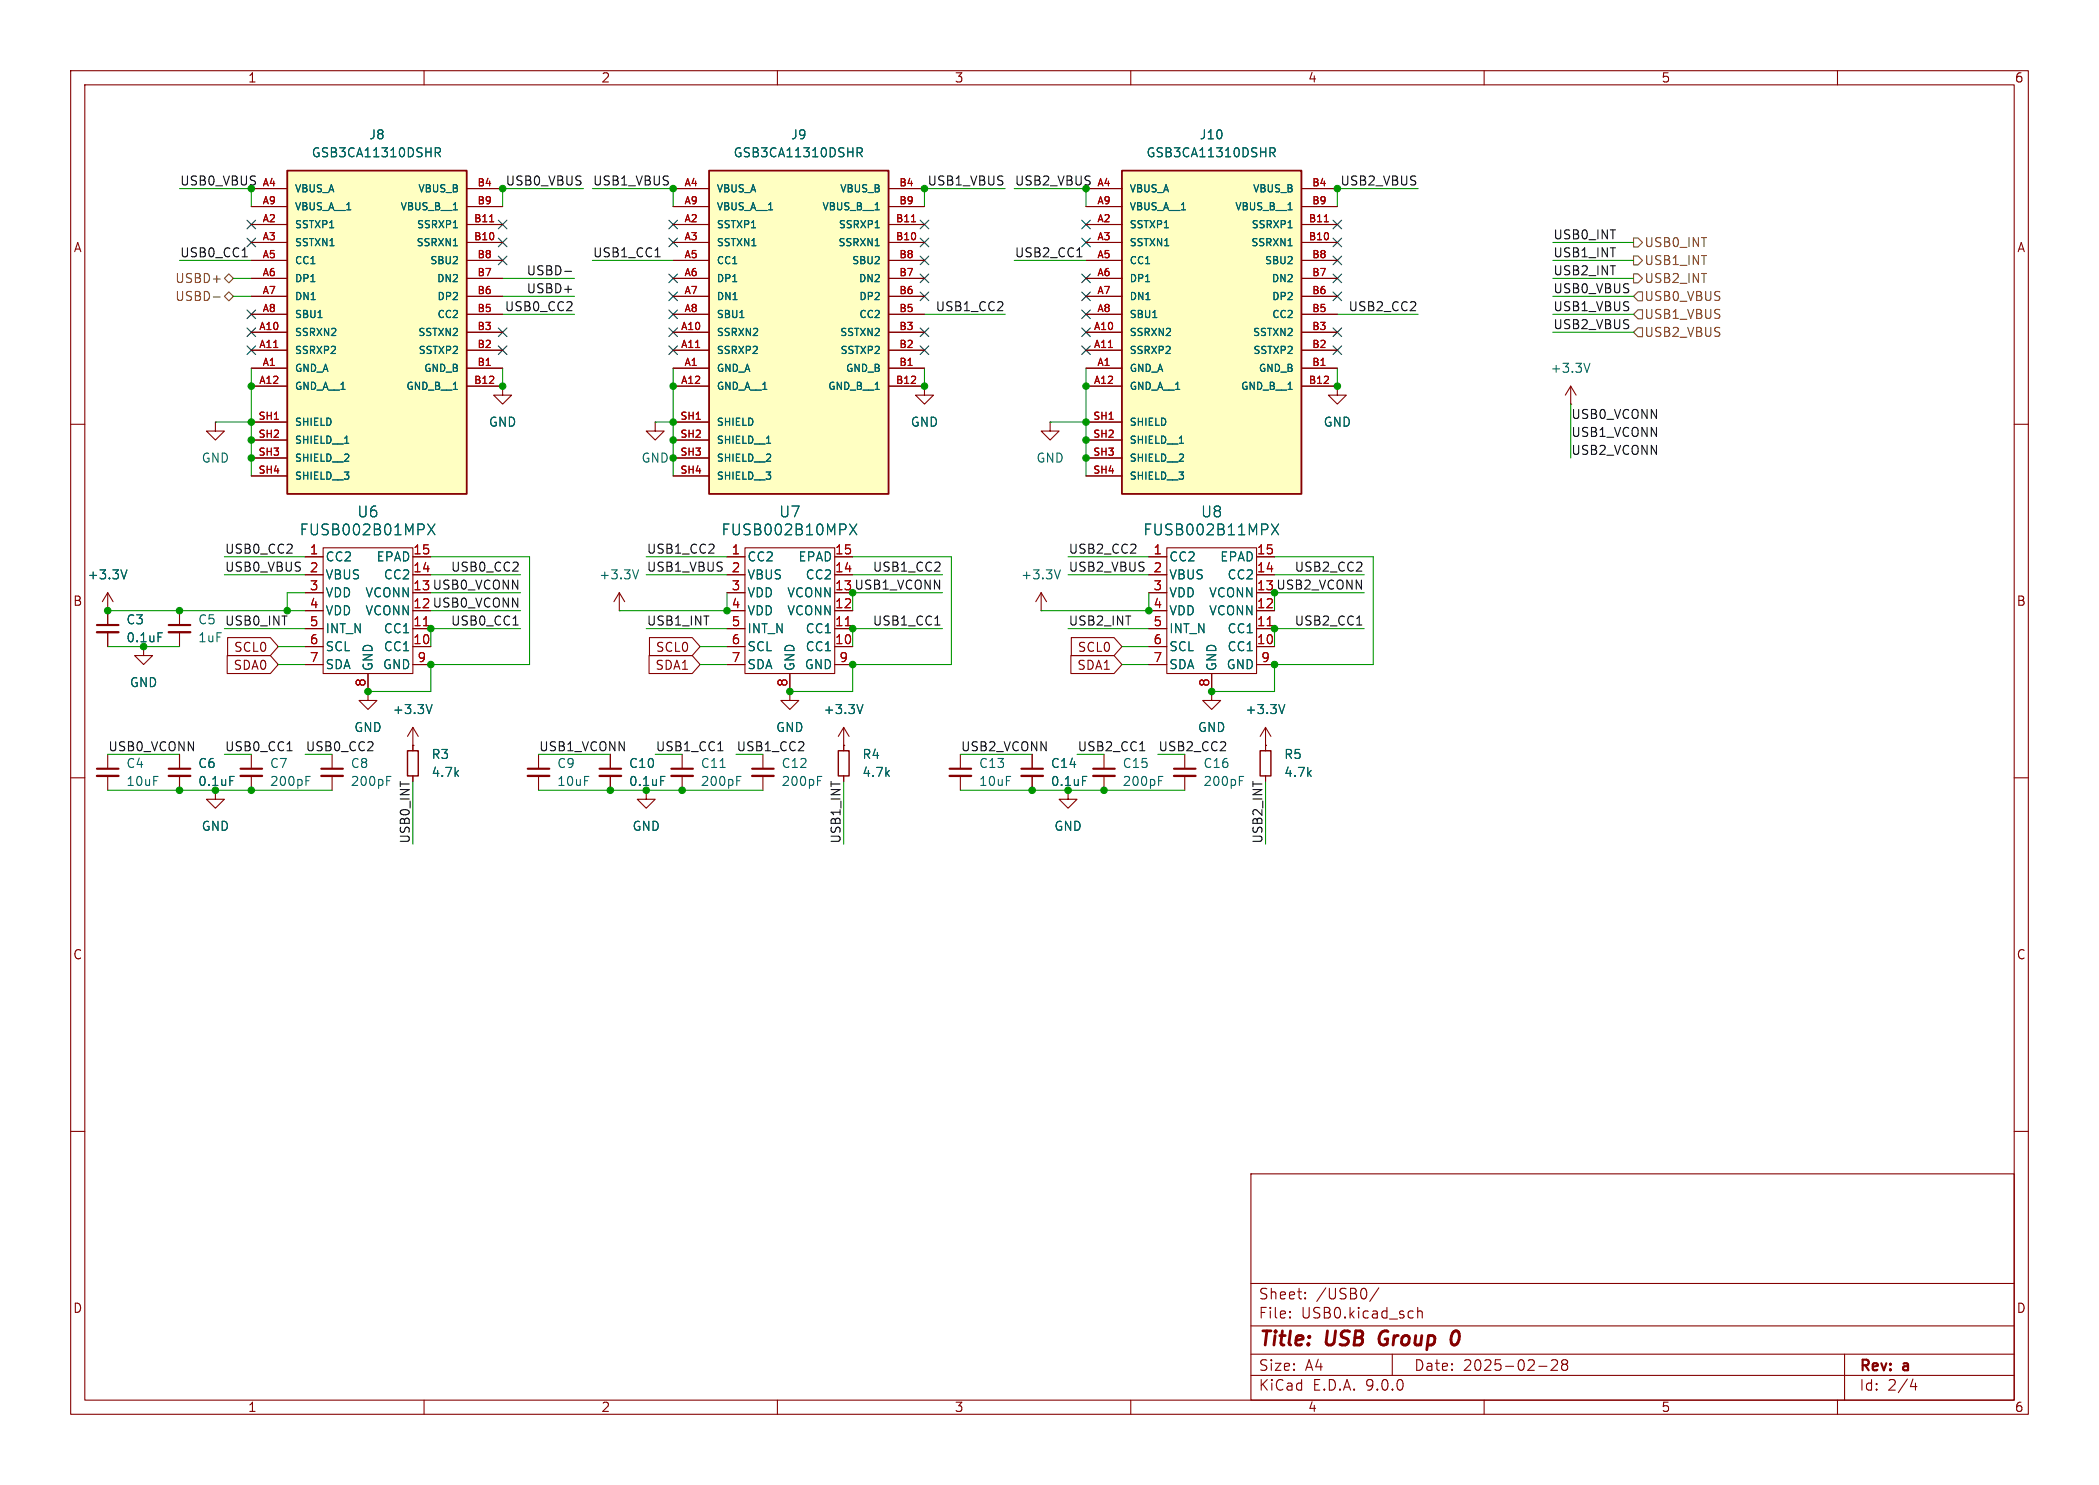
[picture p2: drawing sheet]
<svg xmlns="http://www.w3.org/2000/svg" width="297mm" height="210mm" viewBox="0 0 297 210" stroke-linecap="round" stroke-linejoin="round" font-family="sans-serif">
<g fill="none" stroke="#840000" stroke-width=".15">
<path d="M10 10h277v190h-277zM12 12h273v186h-273zM60 10v2M110 10v2M160 10v2M210 10v2M260 10v2M189.2 54.6v1.3h1.3l-1.3 1.3-1.2-1.3h1.2M189.2 54.6h.1M10 60h2M285 60h2M10 110h2"/>
<path d="M30.5 111.8v1.2h1.2l-1.2 1.3-1.3-1.3h1.3M285 110h2M10 160h2M177 166h108v32h-108zM285 160h2M60 198v2M110 198v2M160 198v2M177 194.5h108M177 191.5h108M177 187.5h108M177 181.5h108"/>
<path d="M182.5 186.3h.1l-.1 .1M182.5 186.3v.1M182.5 185.5v.1M182.5 185.5h.1l-.1 .1M184.7 183.6v.1M184.7 183.6h-.1l.1 .1M184.7 182.8v.1M184.7 182.8h-.1l.1 .1M195.1 182.1l-1.3 2M197 191.5v3M200.6 184.9v1.5M200.6 185.5a.37 .37 0 0 1 .6 .1v.8"/>
<path d="M210 198v2M217.7 193.2h1.2M219.5 192.4l.2-.1 .5 .1a.41 .41 0 0 1 .1 .5l-.8 .9h.9M221.2 192.9h-.1a.31 .31 0 0 1-.1-.4 .31 .31 0 0 1 .2-.2l.5 .1a.31 .31 0 0 1 .1 .3 .31 .31 0 0 1-.3 .2M221.2 192.9l-.2 .3v.5l.2 .1 .5-.1 .1-.2-.1-.4-.2-.2M221.2 192.9h.3M260 198v2M261 191.5v6.5M270.7 195l-.4 1.1h.9M271 195.6v1"/>
</g>
<path d="M195.4 188.5a1.27 1.27 0 0 0 0 1.6M205.4 189a.77 .77 0 0 1 .7-.8l.2 .1a1.41 1.41 0 0 1-.4 1.9 .44 .44 0 0 1-.6-.4" fill="none" stroke="#840000" stroke-width=".4"/>
<path d="M100.3 24.1h25.4v45.8h-25.4z" fill="#ffffc2"/>
<path d="M100.3 24.1h25.4v45.8h-25.4z" fill="none" stroke="#840000" stroke-width=".25"/>
<g fill="none" stroke="#840000" stroke-width=".15">
<path d="M95.2 26.7h5.1M95.2 29.2h5.1M95.2 31.8h5.1M95.2 34.3h5.1M95.2 36.8h5.1M95.2 39.4h5.1M125.7 26.7h5.1M125.7 29.2h5.1M125.7 31.8h5.1M125.7 34.3h5.1M125.7 36.8h5.1M125.7 39.4h5.1"/>
<path d="M95.2 41.9h5.1M95.2 44.5h5.1M95.2 47h5.1M95.2 49.5h5.1M95.2 52.1h5.1M95.2 54.6h5.1M95.2 59.7h5.1M125.7 41.9h5.1M125.7 44.5h5.1M125.7 47h5.1M125.7 49.5h5.1M125.7 52.1h5.1"/>
<path d="M125.7 54.6h5.1M95.2 62.2h5.1M95.2 64.8h5.1M95.2 67.3h5.1M25.4 106.7v2M25.4 109.7v2.1M96.5 106.7v2M96.5 109.7v2.1M119.4 105.4h.1M119.4 102.9l-.8 1.2M119.4 102.9l.7 1.2M119.4 102.9v2.5"/>
</g>
<path d="M121.3 20.9h.5l.2 .2-.1 .4-.6 .1M121.6 21.6l.4 .6M123.8 29.7h.6M123.8 32.2h.6M123.8 34.8h.6M104.7 44.9h.6M108.5 62.7h.5M122.1 99.6l-.4 1.3M32.5 109.8h.6M101.9 108.5h.7M104.3 109.8h.6M104.3 110.4h.4" fill="none" stroke="#006464" stroke-width=".15"/>
<path d="M129 31.4h.6M98.4 49.1h.6" fill="none" stroke="#a90000" stroke-width=".15"/>
<path d="M23.9 108.7h3M95 108.7h3" fill="none" stroke="#840000" stroke-width=".3"/>
<path d="M23.9 109.7h3M95 109.7h3" fill="none" stroke="#840000" stroke-width=".33"/>
<path d="M158.7 24.1h25.4v45.8h-25.4z" fill="#ffffc2"/>
<path d="M158.7 24.1h25.4v45.8h-25.4z" fill="none" stroke="#840000" stroke-width=".25"/>
<g fill="none" stroke="#840000" stroke-width=".15">
<path d="M153.7 26.7h5M153.7 29.2h5M153.7 31.8h5M153.7 34.3h5M153.7 36.8h5M153.7 39.4h5M184.1 26.7h5.1M184.1 29.2h5.1M184.1 31.8h5.1M184.1 34.3h5.1M184.1 36.8h5.1M184.1 39.4h5.1"/>
<path d="M153.7 41.9h5M153.7 44.5h5M153.7 47h5M153.7 49.5h5M153.7 52.1h5M153.7 54.6h5M153.7 59.7h5M184.1 41.9h5.1M184.1 44.5h5.1M184.1 47h5.1M184.1 49.5h5.1M184.1 52.1h5.1"/>
<path d="M184.1 54.6h5.1M102.9 78.7h2.5M105.4 77.5h12.7v17.8h-12.7zM118.1 78.7h2.5M153.7 62.2h5M153.7 64.8h5M153.7 67.3h5M102.9 81.3h2.5M102.9 83.8h2.5M102.9 86.4h2.5M102.9 88.9h2.5M102.9 91.4h2.5"/>
<path d="M102.9 94h2.5M111.8 97.8v1.3h1.2l-1.2 1.2-1.3-1.2h1.3M111.8 97.8h.1M111.8 95.3v2.5M118.1 81.3h2.5M118.1 86.4h2.5M118.1 88.9h2.5M118.1 91.4h2.5M118.1 94h2.5M35.6 106.7v2M35.6 109.7v2.1M119.4 105.4v.8"/>
<path d="M119.4 109.7v.8M146 106.7v2M146 109.7v2.1"/>
</g>
<path d="M179.7 20.9h.5l.2 .2-.1 .4-.6 .1M180 21.6l.4 .6M182.3 29.7h.5M182.3 32.2h.5M182.3 34.8h.5M163.1 44.9h.6M120.2 74.1l1 1.5M121.2 74.1l-1 1.5M166.9 62.7h.6M43.3 109.8h.6M43.3 110.4h.4M153.2 109.8h.6" fill="none" stroke="#006464" stroke-width=".15"/>
<path d="M187.4 31.4h.6M156.8 49.1h.6M119.6 88.5h.7" fill="none" stroke="#a90000" stroke-width=".15"/>
<path d="M34 108.7h3.1M144.5 108.7h3.1" fill="none" stroke="#840000" stroke-width=".3"/>
<path d="M34 109.7h3.1M144.5 109.7h3.1" fill="none" stroke="#840000" stroke-width=".33"/>
<path d="M118.6 106.2h1.5v3.5h-1.5z" fill="none" stroke="#840000" stroke-width=".2"/>
<path d="M40.6 24.1h25.4v45.8h-25.4z" fill="#ffffc2"/>
<path d="M40.6 24.1h25.4v45.8h-25.4z" fill="none" stroke="#840000" stroke-width=".25"/>
<g fill="none" stroke="#840000" stroke-width=".15">
<path d="M35.6 26.7h5M35.6 29.2h5M35.6 31.8h5M35.6 34.3h5M35.6 36.8h5M35.6 39.4h5M66 26.7h5.1M66 29.2h5.1M66 31.8h5.1M66 34.3h5.1M66 36.8h5.1M66 39.4h5.1"/>
<path d="M95.2 26.7h5.1M95.2 29.2h5.1M95.2 31.8h5.1M95.2 34.3h5.1M95.2 36.8h5.1M95.2 39.4h5.1M125.7 26.7h5.1M125.7 29.2h5.1M125.7 31.8h5.1M125.7 34.3h5.1M125.7 36.8h5.1M125.7 39.4h5.1"/>
<path d="M153.7 26.7h5M153.7 29.2h5M153.7 31.8h5M153.7 34.3h5M153.7 36.8h5M153.7 39.4h5M184.1 26.7h5.1M184.1 29.2h5.1M184.1 31.8h5.1M184.1 34.3h5.1M184.1 36.8h5.1M184.1 39.4h5.1"/>
<path d="M30.5 59.7v1.3h1.2l-1.2 1.2-1.3-1.2h1.3M30.5 59.7h.1M35.6 41.9h5M35.6 44.5h5M35.6 47h5M35.6 49.5h5M35.6 52.1h5M35.6 54.6h5M35.6 59.7h5M66 41.9h5.1M66 44.5h5.1M66 47h5.1"/>
<path d="M66 49.5h5.1M66 52.1h5.1M66 54.6h5.1M71.1 54.6v1.3h1.3l-1.3 1.3-1.3-1.3h1.3M71.1 54.6h.1M92.7 59.7v1.3h1.3l-1.3 1.2-1.3-1.2h1.3M92.7 59.7h.1M95.2 41.9h5.1M95.2 44.5h5.1M95.2 47h5.1M95.2 49.5h5.1M95.2 52.1h5.1"/>
<path d="M95.2 54.6h5.1M95.2 59.7h5.1M125.7 41.9h5.1M125.7 44.5h5.1M125.7 47h5.1M125.7 49.5h5.1M125.7 52.1h5.1M125.7 54.6h5.1M130.8 54.6v1.3h1.3l-1.3 1.3-1.3-1.3h1.3M130.8 54.6h.1M148.6 59.7v1.3h1.3l-1.3 1.2-1.3-1.2h1.3M148.6 59.7h.1"/>
<path d="M153.7 41.9h5M153.7 44.5h5M153.7 47h5M153.7 49.5h5M153.7 52.1h5M153.7 54.6h5M153.7 59.7h5M184.1 41.9h5.1M184.1 44.5h5.1M184.1 47h5.1M184.1 49.5h5.1M184.1 52.1h5.1"/>
<path d="M184.1 54.6h5.1M189.2 54.6h.1M222.2 57.2h.1M222.2 54.6l-.7 1.3M222.2 54.6l.8 1.3M222.2 54.6v2.6M35.6 62.2h5M35.6 64.8h5M35.6 67.3h5M43.2 78.7h2.5M45.7 77.5h12.7v17.8h-12.7zM58.4 78.7h2.6"/>
<path d="M95.2 62.2h5.1M95.2 64.8h5.1M95.2 67.3h5.1M102.9 78.7h2.5M118.1 78.7h2.5M153.7 62.2h5M153.7 64.8h5M153.7 67.3h5M162.6 78.7h2.5M165.1 77.5h12.7v17.8h-12.7zM177.8 78.7h2.5M15.2 86.4h.1"/>
<path d="M15.2 83.8v4.6M15.2 89.4v2M15.2 83.8l-.7 1.3M15.2 83.8l.8 1.3M20.3 91.4v1.3h1.3l-1.3 1.3-1.3-1.3h1.3M25.4 86.4v2M25.4 89.4v2M32.1 92.7h6.2l1.1 1.3-1.1 1.3h-6.2zM32.2 90.2h6.1l1.1 1.2-1.1 1.3h-6.1zM43.2 81.3h2.5M43.2 83.8h2.5M43.2 86.4h2.5"/>
<path d="M43.2 88.9h2.5M43.2 91.4h2.5M43.2 94h2.5M52.1 97.8v1.3h1.2l-1.2 1.2-1.3-1.2h1.3M52.1 97.8h.1M52.1 95.3v2.5M58.4 81.3h2.6M58.4 88.9h2.6M58.4 91.4h2.6M58.4 94h2.6M87.6 86.4h.1M87.6 83.8l-.7 1.3"/>
<path d="M87.6 83.8l.8 1.3M87.6 83.8v2.6M91.8 92.7h6.1l1.2 1.3-1.2 1.3h-6.1zM91.9 90.2h6l1.2 1.2-1.2 1.3h-6zM102.9 81.3h2.5M102.9 83.8h2.5M102.9 86.4h2.5M102.9 88.9h2.5M102.9 91.4h2.5M102.9 94h2.5M111.8 97.8h.1M111.8 95.3v2.5"/>
<path d="M118.1 81.3h2.5M118.1 86.4h2.5M118.1 88.9h2.5M118.1 91.4h2.5M118.1 94h2.5M147.3 86.4h.1M147.3 83.8l-.7 1.3M147.3 83.8l.8 1.3M147.3 83.8v2.6M151.5 92.7h6.1l1.1 1.3-1.1 1.3h-6.1zM151.6 90.2h6l1.1 1.2-1.1 1.3h-6zM162.6 81.3h2.5"/>
<path d="M162.6 83.8h2.5M162.6 86.4h2.5M162.6 88.9h2.5M162.6 91.4h2.5M162.6 94h2.5M171.4 97.8v1.3h1.3l-1.3 1.2-1.2-1.2h1.2M171.4 97.8h.1M171.4 95.3v2.5M177.8 81.3h2.5M177.8 86.4h2.5M177.8 88.9h2.5M177.8 91.4h2.5"/>
<path d="M177.8 94h2.5M15.2 106.7v2M15.2 109.7v2.1M25.4 106.7v2M25.4 109.7v2.1M47 106.7v2M47 109.7v2.1M58.4 105.4h.1M58.4 102.9v3.3M58.4 109.7v.8M58.4 102.9l-.7 1.2M58.4 102.9l.8 1.2"/>
<path d="M76.2 106.7v2M76.2 109.7v2.1M86.4 106.7v2M86.4 109.7v2.1M91.4 111.8v1.2h1.3l-1.3 1.3-1.2-1.3h1.2M107.9 106.7v2M107.9 109.7v2.1M119.4 105.4h.1M119.4 105.4v.8M119.4 109.7v.8M135.9 106.7v2M135.9 109.7v2.1"/>
<path d="M146 106.7v2M146 109.7v2.1M151.1 111.8v1.2h1.3l-1.3 1.3-1.2-1.3h1.2M156.2 106.7v2M156.2 109.7v2.1M167.6 106.7v2M167.6 109.7v2.1M179.1 105.4h.1M179.1 102.9v3.3M179.1 109.7v.8M179.1 102.9l-.8 1.2M179.1 102.9l.7 1.2"/>
</g>
<g fill="none" stroke="#006464" stroke-width=".15">
<path d="M61.6 20.9h.5l.2 .2-.1 .4-.6 .1M61.9 21.6l.4 .6M64.1 29.7h.6M64.1 32.2h.6M64.1 34.8h.6M121.3 20.9h.5l.2 .2-.1 .4-.6 .1M121.6 21.6l.4 .6M123.8 29.7h.6M123.8 32.2h.6M123.8 34.8h.6M179.7 20.9h.5l.2 .2-.1 .4-.6 .1M180 21.6l.4 .6"/>
<path d="M182.3 29.7h.5M182.3 32.2h.5M182.3 34.8h.5M45 44.9h.6M104.7 44.9h.6M163.1 44.9h.6M225 51.4l-.5 1.2M48.8 62.7h.6M60.5 74.1l1 1.5M61.5 74.1l-1 1.5M108.5 62.7h.5M120.2 74.1l1 1.5"/>
<path d="M121.2 74.1l-1 1.5M166.9 62.7h.6M179.9 74.1l1 1.5M180.9 74.1l-1 1.5M18 80.6l-.5 1.3M22.4 89.5h.6M61.1 99.6l-.4 1.3M90.4 80.6l-.5 1.3M122.1 99.6l-.4 1.3M150 80.6l-.4 1.3M181.8 99.6l-.4 1.3M32.5 109.8h.6"/>
<path d="M54.7 110.4h.4M54.7 109.8h.6M93.5 109.8h.6M115.7 110.4h.4M115.7 109.8h.6M153.2 109.8h.6M163.9 110.4h.5M163.9 109.8h.6M175.4 110.4h.4M175.4 109.8h.6"/>
</g>
<path d="M69.3 31.4h.6M129 31.4h.6M187.4 31.4h.6M38.7 49.1h.6M98.4 49.1h.6M156.8 49.1h.6M59.9 88.5h.8M119.6 88.5h.7M179.3 88.5h.7" fill="none" stroke="#a90000" stroke-width=".15"/>
<path d="M13.7 88.4h3.1M23.9 88.4h3M13.7 108.7h3.1M45.5 108.7h3M74.7 108.7h3M84.8 108.7h3.1M106.4 108.7h3.1M134.4 108.7h3M154.7 108.7h3M166.1 108.7h3.1" fill="none" stroke="#840000" stroke-width=".3"/>
<path d="M13.7 89.4h3.1M23.9 89.4h3M13.7 109.7h3.1M45.5 109.7h3M74.7 109.7h3M84.8 109.7h3.1M106.4 109.7h3.1M134.4 109.7h3M154.7 109.7h3M166.1 109.7h3.1" fill="none" stroke="#840000" stroke-width=".33"/>
<path d="M57.7 106.2h1.5v3.5h-1.5zM178.3 106.2h1.5v3.5h-1.5z" fill="none" stroke="#840000" stroke-width=".2"/>
<path d="M31.7 39.4l.7-.7 .6 .7-.6 .6zM231.1 33.7h.7l.6 .6-.6 .6h-.7zM231.1 36.2h.7l.6 .6-.6 .7h-.7zM231.1 38.7h.7l.6 .7-.6 .6h-.7zM30.2 42h1M31.7 41.9l.7-.6 .6 .6-.6 .6zM231.8 43.8h.6v1.3h-.6l-.7-.6zM231.8 41.3h.6v1.2h-.6l-.7-.6zM231.8 46.4h.6v1.2h-.6l-.7-.6z" fill="none" stroke="#725600" stroke-width=".15"/>
<path d="M34.3 36.3h.7M79.9 38.4h1M92.7 36.3h.7M152.4 36.3h.7M72.6 88.4h.7M132.3 88.4h.7M192 88.4h.7M40.6 106.2h.7M101.6 106.2h.7M161.3 106.2h.7" fill="none" stroke="#0f0f0f" stroke-width=".15"/>
<g fill="none" stroke="#009600" stroke-width=".15">
<path d="M25.4 26.7h10.2v2.5M25.4 36.8h10.2M33 39.4h2.6M71.1 39.4h10.2M82.5 26.7h-11.4v2.5M83.8 26.7h11.4v2.5M83.8 36.8h11.4M142.2 26.7h-11.4v2.5M143.5 26.7h10.2v2.5M143.5 36.8h10.2M200.7 26.7h-11.5v2.5M219.7 36.8h11.4"/>
<path d="M219.7 39.4h11.4M219.7 34.3h11.4M30.5 59.7h5.1M33 41.9h2.6M35.6 52.1v15.2M71.1 44.5h10.2M71.1 52.1v2.5M71.1 41.9h10.2M92.7 59.7h2.5M95.2 52.1v15.2M130.8 52.1v2.5M130.8 44.5h11.4"/>
<path d="M148.6 59.7h5.1M153.7 52.1v15.2M189.2 52.1v2.5M189.2 44.5h11.5M219.7 44.5h11.4M219.7 41.9h11.4M219.7 47h11.4M222.2 57.2v7.6M31.7 78.7h11.5M61 78.7h13.9v15.3h-13.9v3.8h-8.9M91.4 78.7h11.5M120.6 78.7h14v15.3h-14v3.8h-8.8"/>
<path d="M151.1 78.7h11.5M180.3 78.7h14v15.3h-14v3.8h-8.9M15.2 91.4h10.2M15.2 86.4h28M31.7 81.3h11.5M31.7 88.9h11.5M39.4 94h3.8M39.4 91.4h3.8M43.2 83.8h-2.6v2.6M61 83.8h12.7M61 81.3h12.7M61 86.4h12.7"/>
<path d="M73.7 88.9h-12.7v2.5M91.4 81.3h11.5M91.4 88.9h11.5M99.1 94h3.8M99.1 91.4h3.8M102.9 83.8v2.6h-15.3M120.6 81.3h12.7M133.3 83.8h-12.7v2.6M133.3 88.9h-12.7v2.5M151.1 81.3h11.5M151.1 88.9h11.5M158.7 94h3.9"/>
<path d="M158.7 91.4h3.9M162.6 83.8v2.6h-15.3M180.3 81.3h12.7M193 83.8h-12.7v2.6M193 88.9h-12.7v2.5M15.2 111.8h31.8M15.2 106.7h10.2M31.7 106.7h3.9M43.2 106.7h3.8M58.4 110.5v8.9M76.2 111.8h31.7M76.2 106.7h10.2"/>
<path d="M92.7 106.7h3.8M104.1 106.7h3.8M119.4 110.5v8.9M135.9 111.8h31.7M135.9 106.7h10.1M152.4 106.7h3.8M163.8 106.7h3.8M179.1 110.5v8.9"/>
</g>
<g fill="none" stroke="#000084" stroke-width=".15">
<path d="M35 33.7l1.2 1.2M35 31.1l1.2 1.3M36.2 33.7l-1.2 1.2M36.2 31.1l-1.2 1.3M70.5 31.1l1.2 1.3M70.5 33.7l1.2 1.2M70.5 36.2l1.2 1.2M71.7 31.1l-1.2 1.3M71.7 33.7l-1.2 1.2M71.7 36.2l-1.2 1.2M94.6 38.8l1.3 1.2M94.6 31.1l1.3 1.3"/>
<path d="M94.6 33.7l1.3 1.2M95.9 38.8l-1.3 1.2M95.9 31.1l-1.3 1.3M95.9 33.7l-1.3 1.2M130.2 36.2l1.2 1.2M130.2 38.8l1.2 1.2M130.2 31.1l1.2 1.3M130.2 33.7l1.2 1.2M131.4 36.2l-1.2 1.2M131.4 38.8l-1.2 1.2M131.4 31.1l-1.2 1.3M131.4 33.7l-1.2 1.2"/>
<path d="M153.1 33.7l1.2 1.2M153.1 38.8l1.2 1.2M153.1 31.1l1.2 1.3M154.3 33.7l-1.2 1.2M154.3 38.8l-1.2 1.2M154.3 31.1l-1.2 1.3M188.6 33.7l1.2 1.2M188.6 31.1l1.2 1.3M188.6 36.2l1.2 1.2M188.6 38.8l1.2 1.2M189.8 33.7l-1.2 1.2M189.8 31.1l-1.2 1.3"/>
<path d="M189.8 36.2l-1.2 1.2M189.8 38.8l-1.2 1.2M35 43.8l1.2 1.3M35 46.4l1.2 1.2M35 48.9l1.2 1.2M36.2 43.8l-1.2 1.3M36.2 46.4l-1.2 1.2M36.2 48.9l-1.2 1.2M70.5 48.9l1.2 1.2M70.5 46.4l1.2 1.2M71.7 48.9l-1.2 1.2M71.7 46.4l-1.2 1.2"/>
<path d="M94.6 43.8l1.3 1.3M94.6 41.3l1.3 1.2M94.6 46.4l1.3 1.2M94.6 48.9l1.3 1.2M95.9 43.8l-1.3 1.3M95.9 41.3l-1.3 1.2M95.9 46.4l-1.3 1.2M95.9 48.9l-1.3 1.2M130.2 48.9l1.2 1.2M130.2 46.4l1.2 1.2M130.2 41.3l1.2 1.2M131.4 48.9l-1.2 1.2"/>
<path d="M131.4 46.4l-1.2 1.2M131.4 41.3l-1.2 1.2M153.1 48.9l1.2 1.2M153.1 41.3l1.2 1.2M153.1 46.4l1.2 1.2M153.1 43.8l1.2 1.3M154.3 48.9l-1.2 1.2M154.3 41.3l-1.2 1.2M154.3 46.4l-1.2 1.2M154.3 43.8l-1.2 1.3M188.6 48.9l1.2 1.2M188.6 41.3l1.2 1.2"/>
<path d="M188.6 46.4l1.2 1.2M189.8 48.9l-1.2 1.2M189.8 41.3l-1.2 1.2M189.8 46.4l-1.2 1.2"/>
</g>
<g fill="#009600" stroke="#009600" stroke-width=".15">
<circle cx="95.2" cy="26.7" r=".46"/>
<circle cx="130.8" cy="26.7" r=".46"/>
<circle cx="96.5" cy="111.8" r=".46"/>
<circle cx="86.4" cy="111.8" r=".46"/>
<circle cx="91.4" cy="111.8" r=".46"/>
<circle cx="120.6" cy="88.9" r=".46"/>
<circle cx="153.7" cy="62.2" r=".46"/>
<circle cx="153.7" cy="59.7" r=".46"/>
<circle cx="153.7" cy="64.8" r=".46"/>
<circle cx="153.7" cy="54.6" r=".46"/>
<circle cx="130.8" cy="54.6" r=".46"/>
<circle cx="189.2" cy="26.7" r=".46"/>
<circle cx="189.2" cy="54.6" r=".46"/>
<circle cx="171.4" cy="97.8" r=".46"/>
<circle cx="180.3" cy="94" r=".46"/>
<circle cx="180.3" cy="88.9" r=".46"/>
<circle cx="162.6" cy="86.4" r=".46"/>
<circle cx="156.2" cy="111.8" r=".46"/>
<circle cx="151.1" cy="111.8" r=".46"/>
<circle cx="146" cy="111.8" r=".46"/>
<circle cx="111.8" cy="97.8" r=".46"/>
<circle cx="120.6" cy="94" r=".46"/>
<circle cx="15.2" cy="86.4" r=".46"/>
<circle cx="35.6" cy="64.8" r=".46"/>
<circle cx="25.4" cy="86.4" r=".46"/>
<circle cx="20.3" cy="91.4" r=".46"/>
<circle cx="35.6" cy="59.7" r=".46"/>
<circle cx="35.6" cy="62.2" r=".46"/>
<circle cx="35.6" cy="54.6" r=".46"/>
<circle cx="61" cy="88.9" r=".46"/>
<circle cx="71.1" cy="26.7" r=".46"/>
<circle cx="35.6" cy="111.8" r=".46"/>
<circle cx="25.4" cy="111.8" r=".46"/>
<circle cx="30.5" cy="111.8" r=".46"/>
<circle cx="40.6" cy="86.4" r=".46"/>
<circle cx="95.2" cy="62.2" r=".46"/>
<circle cx="95.2" cy="59.7" r=".46"/>
<circle cx="95.2" cy="64.8" r=".46"/>
<circle cx="95.2" cy="54.6" r=".46"/>
<circle cx="71.1" cy="54.6" r=".46"/>
<circle cx="102.9" cy="86.4" r=".46"/>
<circle cx="52.1" cy="97.8" r=".46"/>
<circle cx="61" cy="94" r=".46"/>
</g>
<g font-size="2.8" fill="#840000">
<text x="178" y="190.9">Title:</text>
<text x="187.7" y="190.9">USB</text>
<text x="196" y="190.9">Group</text>
</g>
<g font-size="2.1" fill="#006464">
<text x="42.3" y="75.9">FUSB002B01MPX</text>
<text x="50.5" y="73.4">U6</text>
<text x="102" y="75.9">FUSB002B10MPX</text>
<text x="110.2" y="73.4">U7</text>
<text x="161.7" y="75.9">FUSB002B11MPX</text>
<text x="169.8" y="73.4">U8</text>
</g>
<g font-size="2.1" fill="#840000">
<text x="178" y="184">Sheet:</text>
<text x="186.2" y="184">/USB0/</text>
<text x="178" y="186.7">File:</text>
<text x="184.1" y="186.7">USB0.kicad_sch</text>
<text x="178" y="196.9">KiCad</text>
<text x="178" y="194.1">Size:</text>
<text x="184.7" y="194.1">A4</text>
<text x="185.7" y="196.9">E.D.A.</text>
<text x="193.3" y="196.9">9.0.0</text>
<text x="200" y="194.1">Date:</text>
<text x="207" y="194.1">2025-02-28</text>
<text x="263" y="194.3">Rev:</text>
<text x="263" y="196.9">Id:</text>
<text x="267.1" y="196.9">2/4</text>
<text x="269.4" y="194.3">a</text>
</g>
<g font-size="1.8" fill="#840000">
<text x="35" y="11.9">1</text>
<text x="85" y="11.9">2</text>
<text x="135" y="11.9">3</text>
<text x="185" y="11.9">4</text>
<text x="235" y="11.9">5</text>
<text x="285" y="11.9">6</text>
<text x="10.3" y="35.9">A</text>
<text x="285.3" y="35.9">A</text>
<text x="58.4" y="83.6">13 USB0_VCONN</text>
<text x="10.3" y="85.9">B</text>
<text x="58.4" y="86.1">12 USB0_VCONN</text>
<text x="285.3" y="85.9">B</text>
<text x="33" y="94.9">SDA0</text>
<text x="33" y="92.4">SCL0</text>
<text x="92.7" y="94.9">SDA1</text>
<text x="92.7" y="92.4">SCL0</text>
<text x="152.3" y="94.9">SDA1</text>
<text x="152.4" y="92.4">SCL0</text>
<text x="27.9" y="111.4">0.1uF</text>
<text x="88.9" y="111.4">0.1uF</text>
<text x="148.6" y="111.4">0.1uF</text>
<text x="10.3" y="135.9">C</text>
<text x="285.3" y="135.9">C</text>
<text x="10.3" y="185.9">D</text>
<text x="285.3" y="185.9">D</text>
<text x="35" y="199.9">1</text>
<text x="85" y="199.9">2</text>
<text x="135" y="199.9">3</text>
<text x="185" y="199.9">4</text>
<text x="235" y="199.9">5</text>
<text x="285" y="199.9">6</text>
</g>
<g font-size="1.8" fill="#006464">
<text x="44" y="22.5">GSB3CA11310DSHR</text>
<text x="52.1" y="19.9">J8</text>
<text x="103.7" y="22.5">GSB3CA11310DSHR</text>
<text x="111.8" y="19.9">J9</text>
<text x="162.1" y="22.5">GSB3CA11310DSHR</text>
<text x="169.7" y="19.9">J10</text>
<text x="219.3" y="52.9">+3.3V</text>
<text x="28.4" y="65.6">GND</text>
<text x="69.1" y="60.6">GND</text>
<text x="90.7" y="65.6">GND</text>
<text x="128.8" y="60.6">GND</text>
<text x="146.6" y="65.6">GND</text>
<text x="187.2" y="60.6">GND</text>
<text x="12.3" y="82.1">+3.3V</text>
<text x="46" y="79.6">CC2</text>
<text x="46" y="82.1">VBUS</text>
<text x="53.2" y="79.6">EPAD</text>
<text x="54.2" y="82.1">CC2</text>
<text x="84.7" y="82.1">+3.3V</text>
<text x="105.7" y="79.6">CC2</text>
<text x="105.7" y="82.1">VBUS</text>
<text x="112.9" y="79.6">EPAD</text>
<text x="113.9" y="82.1">CC2</text>
<text x="144.4" y="82.1">+3.3V</text>
<text x="165.4" y="79.6">CC2</text>
<text x="165.4" y="82.1">VBUS</text>
<text x="172.6" y="79.6">EPAD</text>
<text x="173.6" y="82.1">CC2</text>
<text x="17.8" y="88.5">C3</text>
<text x="27.9" y="88.5">C5</text>
<text x="46" y="84.7">VDD</text>
<text x="46" y="87.2">VDD</text>
<text x="46" y="89.8">INT_N</text>
<text x="51.6" y="84.7">VCONN</text>
<text x="51.6" y="87.2">VCONN</text>
<text x="54.2" y="89.8">CC1</text>
<text x="105.7" y="84.7">VDD</text>
<text x="105.7" y="87.2">VDD</text>
<text x="105.7" y="89.8">INT_N</text>
<text x="111.3" y="84.7">VCONN</text>
<text x="111.3" y="87.2">VCONN</text>
<text x="113.9" y="89.8">CC1</text>
<text x="165.4" y="84.7">VDD</text>
<text x="165.4" y="87.2">VDD</text>
<text x="165.4" y="89.8">INT_N</text>
<text x="171" y="84.7">VCONN</text>
<text x="171" y="87.2">VCONN</text>
<text x="173.6" y="89.8">CC1</text>
<text x="17.8" y="91">0.1uF</text>
<text x="27.9" y="91">1uF</text>
<text x="46" y="92.3">SCL</text>
<text x="46" y="94.8">SDA</text>
<text x="52.9" y="95" transform="rotate(-90 52.9 95)">GND</text>
<text x="54.1" y="94.8">GND</text>
<text x="54.2" y="92.3">CC1</text>
<text x="105.7" y="92.3">SCL</text>
<text x="105.7" y="94.8">SDA</text>
<text x="112.6" y="95" transform="rotate(-90 112.6 95)">GND</text>
<text x="113.8" y="94.8">GND</text>
<text x="113.9" y="92.3">CC1</text>
<text x="165.4" y="92.3">SCL</text>
<text x="165.4" y="94.8">SDA</text>
<text x="172.3" y="95" transform="rotate(-90 172.3 95)">GND</text>
<text x="173.5" y="94.8">GND</text>
<text x="173.6" y="92.3">CC1</text>
<text x="18.3" y="97.4">GND</text>
<text x="55.5" y="101.2">+3.3V</text>
<text x="116.4" y="101.2">+3.3V</text>
<text x="176.1" y="101.2">+3.3V</text>
<text x="50" y="103.7">GND</text>
<text x="61" y="107.5">R3</text>
<text x="109.7" y="103.7">GND</text>
<text x="121.9" y="107.5">R4</text>
<text x="169.4" y="103.7">GND</text>
<text x="181.6" y="107.5">R5</text>
<text x="17.8" y="108.8">C4</text>
<text x="17.8" y="111.4">10uF</text>
<text x="27.9" y="108.8">C6</text>
<text x="38.1" y="108.8">C7</text>
<text x="38.1" y="111.4">200pF</text>
<text x="49.5" y="108.8">C8</text>
<text x="49.5" y="111.4">200pF</text>
<text x="61" y="110.1">4.7k</text>
<text x="78.7" y="108.8">C9</text>
<text x="78.7" y="111.4">10uF</text>
<text x="88.9" y="108.8">C10</text>
<text x="99.1" y="111.4">200pF</text>
<text x="99.1" y="108.8">C11</text>
<text x="110.5" y="111.4">200pF</text>
<text x="110.5" y="108.8">C12</text>
<text x="121.9" y="110.1">4.7k</text>
<text x="138.4" y="108.8">C13</text>
<text x="138.4" y="111.4">10uF</text>
<text x="148.6" y="108.8">C14</text>
<text x="158.8" y="111.4">200pF</text>
<text x="158.8" y="108.8">C15</text>
<text x="170.2" y="111.4">200pF</text>
<text x="170.2" y="108.8">C16</text>
<text x="181.6" y="110.1">4.7k</text>
<text x="28.4" y="117.7">GND</text>
<text x="89.4" y="117.7">GND</text>
<text x="149.1" y="117.7">GND</text>
</g>
<g font-size="1.8" fill="#009600">
<text x="25.4" y="26.3">USB0_VBUS</text>
<text x="143.5" y="26.3">USB2_VBUS</text>
<text x="118.1" y="83.6">13 USB1_VCONN</text>
<text x="177.8" y="83.6">13 USB2_VCONN</text>
</g>
<g font-size="1.8" fill="#0f0f0f">
<text x="71.5" y="26.3">USB0_VBUS</text>
<text x="83.8" y="26.3">USB1_VBUS</text>
<text x="131.2" y="26.3">USB1_VBUS</text>
<text x="189.6" y="26.3">USB2_VBUS</text>
<text x="219.7" y="33.9">USB0_INT</text>
<text x="25.4" y="36.5">USB0_CC1</text>
<text x="74.4" y="39">USBD-</text>
<text x="74.4" y="41.6">USBD+</text>
<text x="83.8" y="36.5">USB1_CC1</text>
<text x="143.5" y="36.5">USB2_CC1</text>
<text x="219.7" y="41.6">USB0_VBUS</text>
<text x="219.7" y="39">USB2_INT</text>
<text x="219.7" y="36.5">USB1_INT</text>
<text x="71.3" y="44.1">USB0_CC2</text>
<text x="132.3" y="44.1">USB1_CC2</text>
<text x="190.7" y="44.1">USB2_CC2</text>
<text x="219.7" y="44.1">USB1_VBUS</text>
<text x="219.7" y="46.6">USB2_VBUS</text>
<text x="222.2" y="59.3">USB0_VCONN</text>
<text x="222.2" y="61.9">USB1_VCONN</text>
<text x="222.2" y="64.4">USB2_VCONN</text>
<text x="31.7" y="78.4">USB0_CC2</text>
<text x="31.7" y="80.9">USB0_VBUS</text>
<text x="63.7" y="80.9">USB0_CC2</text>
<text x="91.4" y="80.9">USB1_VBUS</text>
<text x="91.4" y="78.4">USB1_CC2</text>
<text x="123.4" y="80.9">USB1_CC2</text>
<text x="151.1" y="78.4">USB2_CC2</text>
<text x="151.1" y="80.9">USB2_VBUS</text>
<text x="183.1" y="80.9">USB2_CC2</text>
<text x="31.7" y="88.6">USB0_INT</text>
<text x="63.7" y="88.6">USB0_CC1</text>
<text x="91.4" y="88.6">USB1_INT</text>
<text x="123.4" y="88.6">USB1_CC1</text>
<text x="151.1" y="88.6">USB2_INT</text>
<text x="183.1" y="88.6">USB2_CC1</text>
<text x="15.2" y="106.3">USB0_VCONN</text>
<text x="31.7" y="106.3">USB0_CC1</text>
<text x="43.2" y="106.3">USB0_CC2</text>
<text x="76.2" y="106.3">USB1_VCONN</text>
<text x="92.7" y="106.3">USB1_CC1</text>
<text x="104.1" y="106.3">USB1_CC2</text>
<text x="135.9" y="106.3">USB2_VCONN</text>
<text x="152.4" y="106.3">USB2_CC1</text>
<text x="163.8" y="106.3">USB2_CC2</text>
<text x="58.1" y="119.4" transform="rotate(-90 58.1 119.4)">USB0_INT</text>
<text x="119" y="119.4" transform="rotate(-90 119 119.4)">USB1_INT</text>
<text x="178.7" y="119.4" transform="rotate(-90 178.7 119.4)">USB2_INT</text>
</g>
<g font-size="1.8" fill="#725600">
<text x="232.6" y="35.2">USB0_INT</text>
<text x="24.7" y="40.2">USBD+</text>
<text x="232.6" y="37.7">USB1_INT</text>
<text x="232.6" y="40.2">USB2_INT</text>
<text x="24.7" y="42.8">USBD-</text>
<text x="232.6" y="45.3">USB1_VBUS</text>
<text x="232.6" y="42.8">USB0_VBUS</text>
<text x="232.6" y="47.9">USB2_VBUS</text>
</g>
<g font-size="1.8" fill="#a90000">
<text x="43.7" y="78.5">1</text>
<text x="43.7" y="81">2</text>
<text x="43.7" y="83.6">3</text>
<text x="58.4" y="78.5">15</text>
<text x="58.4" y="81">14</text>
<text x="58.4" y="83.6">13</text>
<text x="103.4" y="78.5">1</text>
<text x="103.4" y="81">2</text>
<text x="103.4" y="83.6">3</text>
<text x="118.1" y="78.5">15</text>
<text x="118.1" y="81">14</text>
<text x="118.1" y="83.6">13</text>
<text x="163.1" y="78.5">1</text>
<text x="163.1" y="81">2</text>
<text x="163.1" y="83.6">3</text>
<text x="177.8" y="78.5">15</text>
<text x="177.8" y="81">14</text>
<text x="177.8" y="83.6">13</text>
<text x="43.7" y="86.1">4</text>
<text x="43.7" y="88.6">5</text>
<text x="58.4" y="88.6">11</text>
<text x="58.4" y="86.1">12</text>
<text x="103.4" y="86.1">4</text>
<text x="103.4" y="88.6">5</text>
<text x="118.1" y="86.1">12</text>
<text x="118.1" y="88.6">11</text>
<text x="163.1" y="86.1">4</text>
<text x="163.1" y="88.6">5</text>
<text x="177.8" y="86.1">12</text>
<text x="177.8" y="88.6">11</text>
<text x="43.7" y="91.2">6</text>
<text x="43.7" y="93.7">7</text>
<text x="58.4" y="91.2">10</text>
<text x="59" y="93.7">9</text>
<text x="103.4" y="91.2">6</text>
<text x="103.4" y="93.7">7</text>
<text x="118.1" y="91.2">10</text>
<text x="118.7" y="93.7">9</text>
<text x="163.1" y="91.2">6</text>
<text x="163.1" y="93.7">7</text>
<text x="177.8" y="91.2">10</text>
<text x="178.4" y="93.7">9</text>
<text x="51.8" y="97.2" transform="rotate(-90 51.8 97.2)">8</text>
<text x="111.5" y="97.2" transform="rotate(-90 111.5 97.2)">8</text>
<text x="171.2" y="97.2" transform="rotate(-90 171.2 97.2)">8</text>
</g>
<g font-size="1.4" fill="#a90000">
<text x="37.1" y="26.4">A4</text>
<text x="37.1" y="29">A9</text>
<text x="67.5" y="26.4">B4</text>
<text x="67.5" y="29">B9</text>
<text x="96.7" y="26.4">A4</text>
<text x="96.7" y="29">A9</text>
<text x="127.2" y="26.4">B4</text>
<text x="127.2" y="29">B9</text>
<text x="155.2" y="26.4">A4</text>
<text x="155.2" y="29">A9</text>
<text x="185.6" y="26.4">B4</text>
<text x="185.6" y="29">B9</text>
<text x="37.1" y="31.5">A2</text>
<text x="37.1" y="34">A3</text>
<text x="67" y="31.5">B11</text>
<text x="67" y="34">B10</text>
<text x="96.7" y="31.5">A2</text>
<text x="96.7" y="34">A3</text>
<text x="126.7" y="31.5">B11</text>
<text x="126.7" y="34">B10</text>
<text x="155.2" y="31.5">A2</text>
<text x="155.2" y="34">A3</text>
<text x="185.1" y="31.5">B11</text>
<text x="185.1" y="34">B10</text>
<text x="37.1" y="36.6">A5</text>
<text x="37.1" y="39.1">A6</text>
<text x="37.1" y="41.7">A7</text>
<text x="67.5" y="36.6">B8</text>
<text x="67.5" y="39.1">B7</text>
<text x="67.5" y="41.7">B6</text>
<text x="96.7" y="36.6">A5</text>
<text x="96.7" y="39.1">A6</text>
<text x="96.7" y="41.7">A7</text>
<text x="127.2" y="36.6">B8</text>
<text x="127.2" y="39.1">B7</text>
<text x="127.2" y="41.7">B6</text>
<text x="155.2" y="36.6">A5</text>
<text x="155.2" y="39.1">A6</text>
<text x="155.2" y="41.7">A7</text>
<text x="185.6" y="36.6">B8</text>
<text x="185.6" y="39.1">B7</text>
<text x="185.6" y="41.7">B6</text>
<text x="36.6" y="46.7">A10</text>
<text x="37.1" y="44.2">A8</text>
<text x="67.5" y="44.2">B5</text>
<text x="67.5" y="46.7">B3</text>
<text x="96.3" y="46.7">A10</text>
<text x="96.7" y="44.2">A8</text>
<text x="127.2" y="44.2">B5</text>
<text x="127.2" y="46.7">B3</text>
<text x="154.7" y="46.7">A10</text>
<text x="155.2" y="44.2">A8</text>
<text x="185.6" y="44.2">B5</text>
<text x="185.6" y="46.7">B3</text>
<text x="36.6" y="49.3">A11</text>
<text x="37.1" y="51.8">A1</text>
<text x="67.5" y="49.3">B2</text>
<text x="67.5" y="51.8">B1</text>
<text x="96.3" y="49.3">A11</text>
<text x="96.7" y="51.8">A1</text>
<text x="127.2" y="49.3">B2</text>
<text x="127.2" y="51.8">B1</text>
<text x="154.7" y="49.3">A11</text>
<text x="155.2" y="51.8">A1</text>
<text x="185.6" y="49.3">B2</text>
<text x="185.6" y="51.8">B1</text>
<text x="36.5" y="59.4">SH1</text>
<text x="36.6" y="54.4">A12</text>
<text x="67" y="54.4">B12</text>
<text x="96.2" y="59.4">SH1</text>
<text x="96.3" y="54.4">A12</text>
<text x="126.7" y="54.4">B12</text>
<text x="154.6" y="59.4">SH1</text>
<text x="154.7" y="54.4">A12</text>
<text x="185.1" y="54.4">B12</text>
<text x="36.5" y="62">SH2</text>
<text x="36.5" y="64.5">SH3</text>
<text x="96.2" y="62">SH2</text>
<text x="96.2" y="64.5">SH3</text>
<text x="154.6" y="62">SH2</text>
<text x="154.6" y="64.5">SH3</text>
<text x="36.5" y="67.1">SH4</text>
<text x="96.2" y="67.1">SH4</text>
<text x="154.6" y="67.1">SH4</text>
</g>
<g font-size="1.4" fill="#006464">
<text x="41.7" y="27.4">VBUS_A</text>
<text x="41.7" y="29.9">VBUS_A__1</text>
<text x="56.5" y="29.9">VBUS_B__1</text>
<text x="59.1" y="27.4">VBUS_B</text>
<text x="101.3" y="27.4">VBUS_A</text>
<text x="101.3" y="29.9">VBUS_A__1</text>
<text x="116.2" y="29.9">VBUS_B__1</text>
<text x="118.8" y="27.4">VBUS_B</text>
<text x="159.8" y="27.4">VBUS_A</text>
<text x="159.8" y="29.9">VBUS_A__1</text>
<text x="174.7" y="29.9">VBUS_B__1</text>
<text x="177.2" y="27.4">VBUS_B</text>
<text x="41.7" y="32.5">SSTXP1</text>
<text x="41.7" y="35">SSTXN1</text>
<text x="58.8" y="35">SSRXN1</text>
<text x="58.9" y="32.5">SSRXP1</text>
<text x="101.3" y="32.5">SSTXP1</text>
<text x="101.3" y="35">SSTXN1</text>
<text x="118.5" y="35">SSRXN1</text>
<text x="118.6" y="32.5">SSRXP1</text>
<text x="159.8" y="32.5">SSTXP1</text>
<text x="159.8" y="35">SSTXN1</text>
<text x="176.9" y="35">SSRXN1</text>
<text x="177" y="32.5">SSRXP1</text>
<text x="41.7" y="37.6">CC1</text>
<text x="41.7" y="40.1">DP1</text>
<text x="60.8" y="37.6">SBU2</text>
<text x="61.7" y="40.1">DN2</text>
<text x="101.3" y="37.6">CC1</text>
<text x="101.3" y="40.1">DP1</text>
<text x="120.4" y="37.6">SBU2</text>
<text x="121.4" y="40.1">DN2</text>
<text x="159.8" y="37.6">CC1</text>
<text x="159.8" y="40.1">DP1</text>
<text x="178.9" y="37.6">SBU2</text>
<text x="179.8" y="40.1">DN2</text>
<text x="41.7" y="42.6">DN1</text>
<text x="41.7" y="45.2">SBU1</text>
<text x="41.7" y="47.7">SSRXN2</text>
<text x="59.1" y="47.7">SSTXN2</text>
<text x="61.8" y="42.6">DP2</text>
<text x="61.8" y="45.2">CC2</text>
<text x="101.3" y="42.6">DN1</text>
<text x="101.3" y="45.2">SBU1</text>
<text x="101.3" y="47.7">SSRXN2</text>
<text x="118.8" y="47.7">SSTXN2</text>
<text x="121.5" y="42.6">DP2</text>
<text x="121.5" y="45.2">CC2</text>
<text x="159.8" y="42.6">DN1</text>
<text x="159.8" y="45.2">SBU1</text>
<text x="159.8" y="47.7">SSRXN2</text>
<text x="177.2" y="47.7">SSTXN2</text>
<text x="179.9" y="42.6">DP2</text>
<text x="179.9" y="45.2">CC2</text>
<text x="41.7" y="50.3">SSRXP2</text>
<text x="41.7" y="52.8">GND_A</text>
<text x="59.1" y="50.3">SSTXP2</text>
<text x="59.9" y="52.8">GND_B</text>
<text x="101.3" y="50.3">SSRXP2</text>
<text x="101.3" y="52.8">GND_A</text>
<text x="118.8" y="50.3">SSTXP2</text>
<text x="119.6" y="52.8">GND_B</text>
<text x="159.8" y="50.3">SSRXP2</text>
<text x="159.8" y="52.8">GND_A</text>
<text x="177.2" y="50.3">SSTXP2</text>
<text x="178" y="52.8">GND_B</text>
<text x="41.7" y="55.3">GND_A__1</text>
<text x="57.4" y="55.3">GND_B__1</text>
<text x="101.3" y="55.3">GND_A__1</text>
<text x="117.1" y="55.3">GND_B__1</text>
<text x="159.8" y="55.3">GND_A__1</text>
<text x="175.5" y="55.3">GND_B__1</text>
<text x="41.7" y="60.4">SHIELD</text>
<text x="41.7" y="63">SHIELD__1</text>
<text x="41.7" y="65.5">SHIELD__2</text>
<text x="101.3" y="60.4">SHIELD</text>
<text x="101.3" y="63">SHIELD__1</text>
<text x="101.3" y="65.5">SHIELD__2</text>
<text x="159.8" y="60.4">SHIELD</text>
<text x="159.8" y="63">SHIELD__1</text>
<text x="159.8" y="65.5">SHIELD__2</text>
<text x="41.7" y="68">SHIELD__3</text>
<text x="101.3" y="68">SHIELD__3</text>
<text x="159.8" y="68">SHIELD__3</text>
</g>
</svg>
